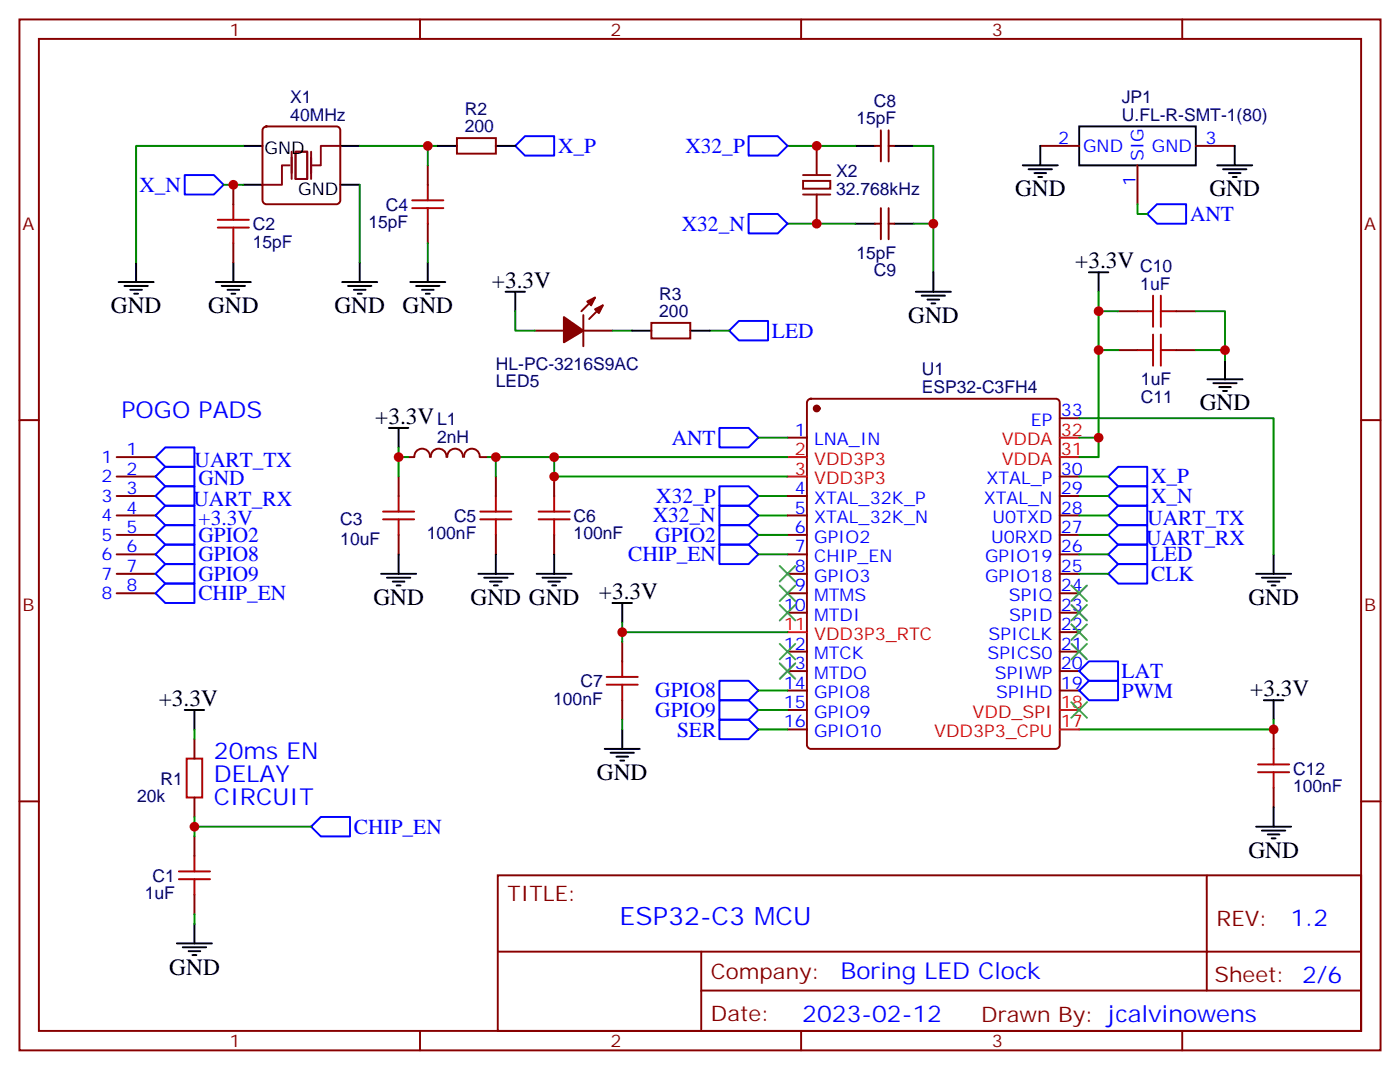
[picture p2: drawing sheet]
<svg xmlns="http://www.w3.org/2000/svg" width="254mm" height="194mm" viewBox="0 0 254 194" stroke-linecap="round" stroke-linejoin="round" font-family="sans-serif">
<g fill="none" stroke="#870000" stroke-width=".35">
<path d="M3.5 3.5h247v187h-247zM7.1 7.1h239.8v179.9h-239.8zM76.2 3.5v3.6M145.3 3.5v3.6M214.5 3.5v3.6M42.3 33.5v3.5M47.9 23.1l.4-.2h12.7a.71 .71 0 0 1 .7 .7v12.7a.76 .76 0 0 1-.7 .7h-12.7a.76 .76 0 0 1-.7-.7v-12.7zM77.6 30v3.5M82.9 25h7.1v2.9h-7.1zM145.7 32.8h4.9v1.4h-4.9zM148.2 26.5v5.2M148.2 35.3v5.3"/>
<path d="M158.7 26.5h1.1M159.8 23.6v5.7M159.8 37.7v5.7M161.2 26.5h1.1M161.2 23.6v5.7M161.2 37.7v5.7M188.7 26.5h7.1M206.4 30v7M217 26.5h7M42.3 44.1v3.5M77.6 40.6v3.5M97 60h5.3"/>
<path d="M105.8 60h5.3M105.8 57.1v5.7M107.9 54l-2.4 2.4M109.4 55.4l-2.5 2.5M118.2 58.6h7v2.8h-7zM158.7 40.6h1.1M161.2 40.6h1.1M202.8 56.4h3.6M213.4 56.4h3.6M3.5 76.2h3.6M142.9 79.4h3.5M146.6 72.5l.5-.2h44.5a.71 .71 0 0 1 .7 .7v62.1a.76 .76 0 0 1-.7 .7h-44.5a.76 .76 0 0 1-.7-.7v-62.1z"/>
<path d="M192.3 75.8h3.5M202.8 63.5h3.6M213.4 63.5h3.6M246.9 76.2h3.6M21.2 90h7M21.2 93.5h7M21.2 97h7M21.2 86.4h7M21.2 82.9h7M72.3 86.4v3.6M72.3 97v3.5M74.1 82.9h1"/>
<path d="M75.2 82.9a1.41 1.41 0 0 1 1.4-1.5 1.41 1.41 0 0 1 1.4 1.5M78.2 82.9a1.41 1.41 0 0 1 1.4-1.5 1.41 1.41 0 0 1 1.4 1.5M81.2 82.9a1.41 1.41 0 0 1 1.4-1.5 1.41 1.41 0 0 1 1.4 1.5M84.2 82.9a1.41 1.41 0 0 1 1.4-1.5 1.41 1.41 0 0 1 1.4 1.5M87.1 82.9h1.1M90 86.4v3.6M90 97v3.5M100.5 86.4v3.6M100.5 97v3.5M142.9 90h3.5M142.9 93.5h3.5M142.9 97h3.5"/>
<path d="M192.3 90h3.5M192.3 93.5h3.5M192.3 97h3.5M192.3 86.4h3.5M21.2 100.5h7M21.2 104.1h7M21.2 107.6h7M112.9 116.4v3.5M142.9 100.5h3.5M142.9 104.1h3.5M142.9 107.6h3.5M142.9 111.1h3.5"/>
<path d="M142.9 118.2h3.5M192.3 100.5h3.5M192.3 104.1h3.5M192.3 107.6h3.5M192.3 111.1h3.5M192.3 118.2h3.5M192.3 114.7h3.5M35.3 134.1v3.5M112.9 127v3.5M142.9 121.7h3.5M142.9 125.2h3.5M142.9 128.8h3.5"/>
<path d="M142.9 132.3h3.5M192.3 121.7h3.5M192.3 125.2h3.5M231.1 132.3v3.5M3.5 145.3h3.6M35.3 144.6v3.6M35.3 151.7v3.5M90.3 158.7h156.6v28.3h-156.6zM218.9 158.8v20.9M231.1 142.9v3.5M246.9 145.3h3.6M35.3 162.3v3.5"/>
<path d="M90.3 172.6h156.5M127.2 179.7h119.6M127.2 172.6v14.1M76.2 187v3.5M145.3 187v3.5M214.5 187v3.5"/>
</g>
<g fill="none" stroke="#a10000" stroke-width=".35">
<path d="M39.5 39.9h5.7M42.3 37v2.9M74.8 37.7h5.6M74.8 36.3h5.6M77.6 33.5v2.8M77.6 37.7v2.9M39.5 41.3h5.7M42.3 41.3v2.8M206.4 56.4h2.8M209.2 53.6v5.7M210.6 56.4h2.8M210.6 53.6v5.7"/>
<path d="M206.4 63.5h2.8M209.2 60.7v5.6M210.6 60.7v5.6M210.6 63.5h2.8M69.5 94.2h5.6M69.5 92.8h5.6M72.3 90v2.8M72.3 94.2v2.8M87.1 94.2h5.7M87.1 92.8h5.7M90 90v2.8M90 94.2v2.8"/>
<path d="M97.7 94.2h5.7M97.7 92.8h5.7M100.5 90v2.8M100.5 94.2v2.8M112.9 119.9v2.9M33.9 137.6h2.8v7h-2.8zM110.1 124.2h5.6M110.1 122.8h5.6M112.9 124.2v2.8M228.2 138.6h5.7M231.1 135.8v2.8M32.5 159.5h5.6"/>
<path d="M32.5 158h5.6M35.3 155.2v2.8M35.3 159.5v2.8M228.2 140.1h5.7M231.1 140.1v2.8"/>
</g>
<g fill="none" stroke="#00f" stroke-width=".35">
<path d="M33.5 31.7h5.3l1.8 1.8-1.8 1.8h-5.3zM95.2 24.7h5.3v3.5h-5.3l-1.7-1.7zM135.8 24.7h5.3l1.8 1.8-1.8 1.7h-5.3zM135.8 38.8h5.3l1.8 1.8-1.8 1.7h-5.3zM208.1 38.8l1.8-1.8h5.3v3.6h-5.3zM132.3 60l1.8-1.8h5.2v3.5h-5.2zM130.5 77.6h5.3l1.8 1.8-1.8 1.7h-5.3zM28.2 86.4l1.8-1.7h5.3v3.5h-5.3zM30 91.7h5.3v3.5h-5.3l-1.8-1.7zM30 95.2h5.3v3.6h-5.3l-1.8-1.8zM30 98.8h5.3v3.5h-5.3l-1.8-1.8zM30 88.2h5.3v3.5h-5.3l-1.8-1.7z"/>
<path d="M30 81.1h5.3v3.6h-5.3l-1.8-1.8zM130.5 98.8h5.3l1.8 1.7-1.8 1.8h-5.3zM130.5 91.7h5.3l1.8 1.8-1.8 1.7h-5.3zM130.5 88.2h5.3l1.8 1.8-1.8 1.7h-5.3zM130.5 95.2h5.3l1.8 1.8-1.8 1.8h-5.3zM202.8 91.7h5.3v3.5h-5.3l-1.7-1.7zM202.8 95.2h5.3v3.6h-5.3l-1.7-1.8zM202.8 84.7h5.3v3.5h-5.3l-1.7-1.8zM202.8 88.2h5.3v3.5h-5.3l-1.7-1.7zM30 105.8h5.3v3.6h-5.3l-1.8-1.8zM30 102.3h5.3v3.5h-5.3l-1.8-1.7zM201.1 104.1l1.7-1.8h5.3v3.5h-5.3z"/>
<path d="M201.1 100.5l1.7-1.7h5.3v3.5h-5.3zM130.5 130.5h5.3l1.8 1.8-1.8 1.8h-5.3zM130.5 123.5h5.3l1.8 1.7-1.8 1.8h-5.3zM130.5 127h5.3l1.8 1.8-1.8 1.7h-5.3zM195.8 121.7l1.8-1.8h5.2v3.6h-5.2zM195.8 125.2l1.8-1.7h5.2v3.5h-5.2zM58.2 148.2h5.3v3.5h-5.3l-1.8-1.8z"/>
</g>
<g fill="none" stroke="#008700" stroke-width=".35">
<path d="M40.6 33.5h3.5M44.1 26.5h-19.4v21.1M65.3 33.5v14.1M65.3 26.5h14.1M77.6 26.5v3.5M142.9 26.5h12.3M165.8 26.5h3.5v22.9M206.4 37v1.8h1.7M77.6 44.1v3.5M93.5 56.4v3.6h3.5M111.1 60h3.6M128.8 60h3.5"/>
<path d="M142.9 40.6h12.3M165.8 40.6h3.5M199.3 52.9v30h-3.5M199.3 56.4h3.5M217 56.4h5.2v7.1h-5.2M137.6 79.4h5.3M195.8 75.8h35.3v24.7M195.8 79.4h3.5M199.3 63.5h3.5M222.2 63.5v1.8M72.3 81.1v1.8h1.8M72.3 82.9v3.5"/>
<path d="M88.2 82.9h54.7M90 82.9v3.5M100.5 82.9v3.5h42.4M137.6 93.5h5.3M137.6 90h5.3M137.6 97h5.3M195.8 93.5h5.3M195.8 90h5.3M195.8 97h5.3M195.8 86.4h5.3M112.9 112.9v1.8M137.6 100.5h5.3"/>
<path d="M142.9 114.7h-30v1.7M195.8 100.5h5.3M195.8 104.1h5.3M35.3 132.3v1.8M112.9 130.5v1.8M137.6 132.3h5.3M137.6 125.2h5.3M137.6 128.8h5.3M231.1 130.5v1.8h-35.3M35.3 148.2v1.7M56.4 149.9h-21.1v1.8M35.3 165.8v1.8"/>
</g>
<g fill="#870000" stroke="#870000" stroke-width=".35">
<path d="M107.9 56.1l1.5-.7-.7 1.4z"/>
<path d="M106.5 54.7l1.4-.7-.7 1.4z"/>
<path d="M102.3 57.5l3.5 2.5-3.5 2.1z"/>
<circle cx="148.2" cy="74.1" r=".53"/>
</g>
<path d="M192.3 79.4h3.5M142.9 82.9h3.5M142.9 86.4h3.5M192.3 82.9h3.5M142.9 114.7h3.5M192.3 132.3h3.5M192.3 128.8h3.5" fill="none" stroke="#f00" stroke-width=".35"/>
<g fill="none" stroke="#000" stroke-width=".35">
<path d="M44.1 33.5h3.5M44.1 26.5h3.5M61.7 33.5h3.6M61.7 26.5h3.6M79.4 26.5h3.5M90 26.5h3.5M155.2 26.5h3.5M162.3 26.5h3.5M185.6 30h6.3M186.6 30.7h4.3M187.7 31.4h2.1M188.4 32.1h.7"/>
<path d="M188.7 26.5v3.5M195.8 22.9h21.2v7.1h-21.2zM220.8 30h6.4M221.9 30.7h4.2M223 31.4h2.1M223.7 32.1h.7M224 26.5v3.5M21.5 51.2h6.4M22.6 51.9h4.2M23.6 52.6h2.2M24.3 53.3h.7M24.7 47.6v3.6"/>
<path d="M39.2 51.2h6.3M40.2 51.9h4.2M41.3 52.6h2.1M42 53.3h.7M42.3 47.6v3.6M62.1 51.2h6.3M63.1 51.9h4.3M64.2 52.6h2.1M64.9 53.3h.7M65.3 47.6v3.6M74.4 51.2h6.4M75.5 51.9h4.2"/>
<path d="M76.6 52.6h2.1M77.3 53.3h.7M77.6 47.6v3.6M91.7 52.9h3.5M93.5 52.9v3.5M114.7 60h3.5M125.2 60h3.6M155.2 40.6h3.5M162.3 40.6h3.5M166.2 52.9h6.3M167.2 53.6h4.2M168.3 54.3h2.1"/>
<path d="M169 55h.7M169.3 49.4v3.5M197.6 49.4h3.5M199.3 49.4v3.5M70.6 77.6h3.5M72.3 77.6v3.5M219.1 68.8h6.3M220.1 69.5h4.3M221.2 70.2h2.1M221.9 70.9h.7M222.2 65.3v3.5M69.1 104.1h6.4"/>
<path d="M70.2 104.8h4.2M71.3 105.5h2.1M72 106.2h.7M72.3 100.5v3.6M86.8 104.1h6.3M87.8 104.8h4.3M88.9 105.5h2.1M89.6 106.2h.7M90 100.5v3.6M97.4 104.1h6.3M98.4 104.8h4.3M99.5 105.5h2.1"/>
<path d="M100.2 106.2h.7M100.5 100.5v3.6M111.1 109.4h3.6M112.9 109.4v3.5M227.9 104.1h6.3M229 104.8h4.2M230 105.5h2.1M230.7 106.2h.7M231.1 100.5v3.6M33.5 128.8h3.5M35.3 128.8v3.5M109.7 135.8h6.4"/>
<path d="M110.8 136.5h4.2M111.8 137.2h2.1M112.5 137.9h.7M112.9 132.3v3.5M229.3 127h3.5M231.1 127v3.5M227.9 149.9h6.3M229 150.6h4.2M230 151.3h2.1M230.7 152h.7M231.1 146.4v3.5M32.1 171.1h6.4"/>
<path d="M33.2 171.8h4.2M34.2 172.5h2.1M34.9 173.2h.7M35.3 167.6v3.5"/>
</g>
<path d="M52.6 30h-1.4v3.5h-3.6M52.9 27.5v5M53.6 27.5h2.1v5h-2.1zM56.4 27.5v5M61.7 26.5h-3.5v3.5h-1.8" fill="none" stroke="#870012" stroke-width=".35"/>
<g fill="none" stroke="#3c3" stroke-width=".35">
<path d="M141.5 116.8l2.8 2.8M141.5 109.7l2.8 2.8M141.5 106.2l2.8 2.8M141.5 102.7l2.8 2.8M144.3 116.8l-2.8 2.8M144.3 109.7l-2.8 2.8M144.3 106.2l-2.8 2.8M144.3 102.7l-2.8 2.8M194.4 106.2l2.8 2.8M194.4 109.7l2.8 2.8M194.4 113.2l2.8 2.9M194.4 116.8l2.8 2.8"/>
<path d="M197.2 106.2l-2.8 2.8M197.2 109.7l-2.8 2.8M197.2 113.2l-2.8 2.9M197.2 116.8l-2.8 2.8M141.5 120.3l2.8 2.8M144.3 120.3l-2.8 2.8M194.4 127.4l2.8 2.8M197.2 127.4l-2.8 2.8"/>
</g>
<path d="M145.7 31.7h4.9M145.7 35.3h4.9" fill="none" stroke="#871200" stroke-width=".35"/>
<g fill="#c00">
<circle cx="199.3" cy="79.4" r=".88"/>
<circle cx="100.5" cy="82.9" r=".88"/>
<circle cx="72.3" cy="82.9" r=".88"/>
<circle cx="199.3" cy="56.4" r=".88"/>
<circle cx="199.3" cy="63.5" r=".88"/>
<circle cx="112.9" cy="114.7" r=".88"/>
<circle cx="35.3" cy="149.9" r=".88"/>
<circle cx="42.3" cy="33.5" r=".88"/>
<circle cx="77.6" cy="26.5" r=".88"/>
<circle cx="169.3" cy="40.6" r=".88"/>
<circle cx="148.2" cy="26.5" r=".88"/>
<circle cx="148.2" cy="40.6" r=".88"/>
<circle cx="100.5" cy="86.4" r=".88"/>
<circle cx="90" cy="82.9" r=".88"/>
<circle cx="222.3" cy="63.5" r=".88"/>
<circle cx="231.1" cy="132.3" r=".88"/>
</g>
<text font-size="4.6" fill="#00f" x="112.4" y="167.8">ESP32-C3 MCU</text>
<g font-size="4.2">
<text x="184.1" y="35.6">GND</text>
<text x="219.4" y="35.6">GND</text>
<text x="89.3" y="52.2">+3.3V</text>
<text x="195.1" y="48.7">+3.3V</text>
<text x="20.1" y="56.8">GND</text>
<text x="37.7" y="56.8">GND</text>
<text x="60.7" y="56.8">GND</text>
<text x="73" y="56.8">GND</text>
<text x="164.8" y="58.6">GND</text>
<text x="68.1" y="76.9">+3.3V</text>
<text x="217.7" y="74.4">GND</text>
<text x="67.7" y="109.7">GND</text>
<text x="85.4" y="109.7">GND GND</text>
<text x="108.7" y="108.7">+3.3V</text>
<text x="226.5" y="109.7">GND</text>
<text x="28.8" y="128.1">+3.3V</text>
<text x="226.8" y="126.3">+3.3V</text>
<text x="108.3" y="141.5">GND</text>
<text x="226.5" y="155.6">GND</text>
<text x="30.7" y="176.7">GND</text>
</g>
<g font-size="4.2" fill="#00f">
<text x="22" y="75.8">POGO PADS</text>
<text x="38.8" y="137.6">20ms EN</text>
<text x="38.8" y="141.8">DELAY</text>
<text x="38.8" y="146">CIRCUIT</text>
<text x="234.1" y="168">1.2</text>
<text x="152.5" y="177.6">Boring LED Clock</text>
<text x="145.6" y="185.4">2023-02-12</text>
</g>
<g font-size="3.9" fill="#00f">
<text x="101.2" y="27.7">X_P</text>
<text x="124.4" y="27.7">X32_P</text>
<text x="25.3" y="34.8">X_N</text>
<text x="123.7" y="41.8">X32_N</text>
<text x="215.9" y="40.1">ANT</text>
<text x="140.1" y="61.2">LED</text>
<text x="121.9" y="80.6">ANT</text>
<text x="35.3" y="84.7">UART_TX</text>
<text x="36" y="88">GND</text>
<text x="208.8" y="87.7">X_P</text>
<text x="35.1" y="91.7">UART_RX</text>
<text x="36" y="95.2">+3.3V</text>
<text x="118.4" y="94.7">X32_N</text>
<text x="119.1" y="91.2">X32_P</text>
<text x="208.2" y="95.2">UART_TX</text>
<text x="208.8" y="91.2">X_N</text>
<text x="36" y="98.3">GPIO2</text>
<text x="36" y="101.8">GPIO8</text>
<text x="114" y="101.8">CHIP_EN</text>
<text x="118.9" y="98.3">GPIO2</text>
<text x="208" y="98.8">UART_RX</text>
<text x="208.8" y="101.8">LED</text>
<text x="36" y="105.3">GPIO9</text>
<text x="208.8" y="105.4">CLK</text>
<text x="36" y="108.8">CHIP_EN</text>
<text x="203.5" y="123">LAT</text>
<text x="118.9" y="126.5">GPIO8</text>
<text x="118.9" y="130">GPIO9</text>
<text x="203.6" y="126.6">PWM</text>
<text x="122.8" y="133.6">SER</text>
<text x="64.2" y="151.2">CHIP_EN</text>
</g>
<g font-size="3.9" fill="#800">
<text x="92.1" y="163.3">TITLE:</text>
<text x="220.7" y="168">REV:</text>
<text x="129" y="177.5">Company:</text>
<text x="220.4" y="178.2">Sheet: 2/6</text>
<text x="129" y="185.2">Date:</text>
<text x="178" y="185.3">Drawn By: jcalvinowens</text>
</g>
<g font-size="3.2" fill="#800">
<text x="41.6" y="6.5">1</text>
<text x="110.8" y="6.5">2</text>
<text x="179.9" y="6.5">3</text>
<text x="4.1" y="41.6">A</text>
<text x="247.5" y="41.6">A</text>
<text x="4.1" y="110.8">B</text>
<text x="247.5" y="110.8">B</text>
<text x="41.6" y="190">1</text>
<text x="110.8" y="190">2</text>
<text x="179.9" y="190">3</text>
</g>
<g font-size="3.2" fill="#000080">
<text x="52.7" y="21.9">40MHz</text>
<text x="52.7" y="18.7">X1</text>
<text x="84.3" y="24">200</text>
<text x="84.3" y="20.8">R2</text>
<text x="155.4" y="22.6">15pF</text>
<text x="158.6" y="19.4">C8</text>
<text x="203.5" y="21.9">U.FL-R-SMT-1(80)</text>
<text x="203.5" y="18.7">JP1</text>
<text x="151.7" y="35.3">32.768kHz</text>
<text x="151.7" y="32.1">X2</text>
<text x="45.9" y="41.7">C2</text>
<text x="66.8" y="41.4">15pF</text>
<text x="70" y="38.2">C4</text>
<text x="45.9" y="44.9">15pF</text>
<text x="155.4" y="46.9">15pF</text>
<text x="158.6" y="50.1">C9</text>
<text x="206.9" y="52.6">1uF</text>
<text x="206.9" y="49.4">C10</text>
<text x="119.6" y="57.5">200</text>
<text x="119.6" y="54.3">R3</text>
<text x="90" y="67">HL-PC-3216S9AC</text>
<text x="90" y="70.2">LED5</text>
<text x="167.2" y="71.3">ESP32-C3FH4</text>
<text x="167.2" y="68.1">U1</text>
<text x="207" y="69.8">1uF</text>
<text x="79.3" y="77.1">L1</text>
<text x="207" y="73">C11</text>
<text x="79.3" y="80.3">2nH</text>
<text x="61.7" y="95.2">C3</text>
<text x="82.4" y="94.6">C5</text>
<text x="104.1" y="94.6">C6</text>
<text x="61.7" y="98.8">10uF</text>
<text x="77.4" y="97.8">100nF</text>
<text x="104.1" y="97.8">100nF</text>
<text x="105.3" y="124.6">C7</text>
<text x="100.4" y="127.8">100nF</text>
<text x="29.1" y="142.3">R1</text>
<text x="234.6" y="143.6">100nF</text>
<text x="234.6" y="140.5">C12</text>
<text x="24.9" y="145.4">20k</text>
<text x="27.7" y="159.9">C1</text>
<text x="26.3" y="163.1">1uF</text>
</g>
<g font-size="3.2">
<text x="48" y="27.9">GND</text>
<text x="54.1" y="35.3">GND</text>
</g>
<g font-size="3.2" fill="#00f">
<text x="192" y="26.1">2</text>
<text x="196.5" y="27.5">GND</text>
<text x="207.4" y="29.3" transform="rotate(-90 207.4 29.3)">SIG</text>
<text x="209" y="27.5">GND</text>
<text x="218.7" y="26.1">3</text>
<text x="206" y="33.8" transform="rotate(-90 206 33.8)">1</text>
<text x="187" y="77.3">EP</text>
<text x="192.4" y="75.5">33</text>
<text x="18.4" y="84">1</text>
<text x="22.9" y="82.5">1</text>
<text x="144.2" y="79">1</text>
<text x="147.7" y="80.8">LNA_IN</text>
<text x="18.4" y="87.5">2</text>
<text x="22.9" y="89.6">3</text>
<text x="22.9" y="86.1">2</text>
<text x="144.2" y="89.6">4</text>
<text x="179" y="87.8">XTAL_P</text>
<text x="192.4" y="89.6">29</text>
<text x="192.4" y="86.1">30</text>
<text x="18.4" y="94.5">4</text>
<text x="18.4" y="91">3</text>
<text x="22.9" y="93.1">4</text>
<text x="144.2" y="93.1">5</text>
<text x="147.7" y="91.4">XTAL_32K_P</text>
<text x="147.7" y="94.9">XTAL_32K_N</text>
<text x="178.5" y="91.4">XTAL_N</text>
<text x="180" y="94.9">U0TXD</text>
<text x="192.4" y="93.1">28</text>
<text x="18.4" y="101.6">6</text>
<text x="18.4" y="98.1">5</text>
<text x="22.9" y="100.2">6</text>
<text x="22.9" y="96.7">5</text>
<text x="144.2" y="96.7">6</text>
<text x="144.2" y="100.2">7</text>
<text x="147.7" y="98.4">GPIO2</text>
<text x="147.7" y="102">CHIP_EN</text>
<text x="178.7" y="102">GPIO19</text>
<text x="179.8" y="98.4">U0RXD</text>
<text x="192.4" y="100.2">26</text>
<text x="192.4" y="96.7">27</text>
<text x="18.4" y="105.1">7</text>
<text x="22.9" y="107.2">8</text>
<text x="22.9" y="103.7">7</text>
<text x="144.2" y="103.7">8</text>
<text x="144.2" y="107.2">9</text>
<text x="147.7" y="105.5">GPIO3</text>
<text x="178.7" y="105.5">GPIO18</text>
<text x="192.4" y="107.2">24</text>
<text x="192.4" y="103.7">25</text>
<text x="18.4" y="108.7">8</text>
<text x="142.2" y="110.8">10</text>
<text x="147.7" y="109">MTMS</text>
<text x="147.7" y="112.5">MTDI</text>
<text x="183" y="109">SPIQ</text>
<text x="183.1" y="112.5">SPID</text>
<text x="192.4" y="110.8">23</text>
<text x="142.2" y="117.8">12</text>
<text x="147.7" y="119.6">MTCK</text>
<text x="179.1" y="119.6">SPICS0</text>
<text x="179.4" y="116.1">SPICLK</text>
<text x="192.4" y="117.8">21</text>
<text x="192.4" y="114.3">22</text>
<text x="142.2" y="121.4">13</text>
<text x="142.2" y="124.9">14</text>
<text x="147.7" y="123.1">MTDO</text>
<text x="180.5" y="123.1">SPIWP</text>
<text x="192.4" y="124.9">19</text>
<text x="192.4" y="121.4">20</text>
<text x="142.2" y="128.4">15</text>
<text x="142.2" y="131.9">16</text>
<text x="147.7" y="126.6">GPIO8</text>
<text x="147.7" y="130.2">GPIO9</text>
<text x="180.7" y="126.6">SPIHD</text>
<text x="147.7" y="133.7">GPIO10</text>
</g>
<g font-size="3.2" fill="#f00">
<text x="144.2" y="82.5">2</text>
<text x="181.7" y="80.8">VDDA</text>
<text x="192.4" y="82.5">31</text>
<text x="192.4" y="79">32</text>
<text x="144.2" y="86.1">3</text>
<text x="147.7" y="84.3">VDD3P3</text>
<text x="147.7" y="87.8">VDD3P3</text>
<text x="181.7" y="84.3">VDDA</text>
<text x="142.2" y="114.3">11</text>
<text x="147.7" y="116.1">VDD3P3_RTC</text>
<text x="176.5" y="130.2">VDD_SPI</text>
<text x="192.4" y="131.9">17</text>
<text x="192.4" y="128.4">18</text>
<text x="169.5" y="133.7">VDD3P3_CPU</text>
</g>
</svg>
